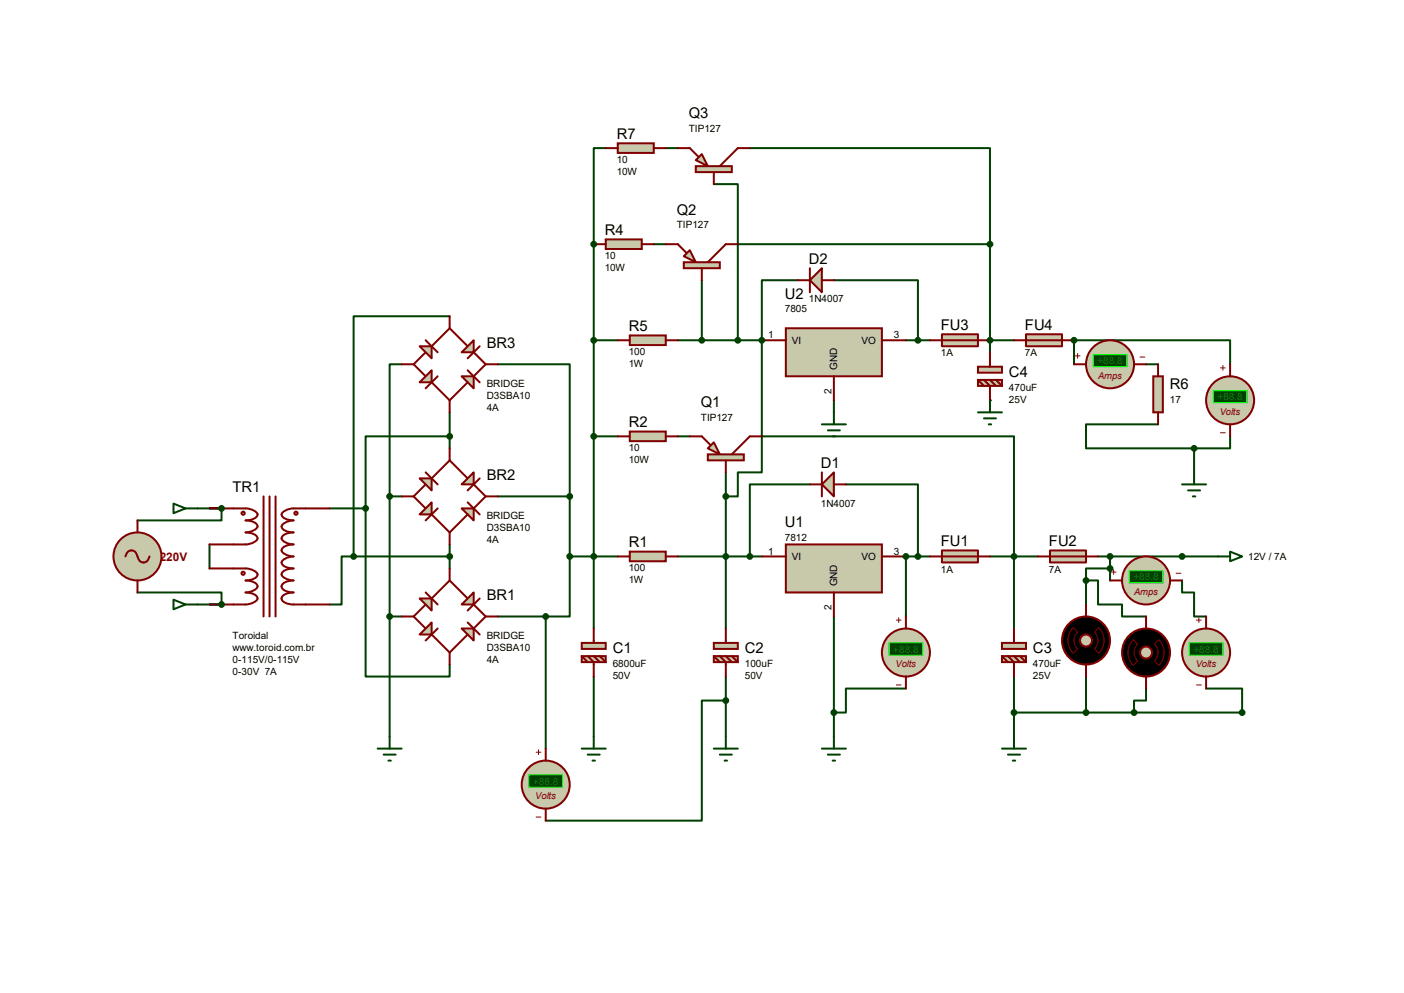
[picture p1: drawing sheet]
<svg xmlns="http://www.w3.org/2000/svg" width="297mm" height="210mm" viewBox="0 0 297 210" stroke-linecap="round" stroke-linejoin="round" font-family="sans-serif">
<g fill="none" stroke="#004000" stroke-width=".42">
<path d="M85 77h-2.6v28M95.1 66.9h-20.3v50.8M105.3 77h15.2v28M95.1 92.3h-17.8v15.2M95.1 87.2v7.6M143.4 92.3h2.5M161.2 92.3h53.3v40.6M41.8 107.5h5.1M44.3 115.1v5.1M69.7 107.5h7.6M74.8 117.7h-2.5v10.1h-2.6M74.8 117.7h20.3"/>
<path d="M77.3 107.5v35.6h17.8v-2.6M82.4 105v50.8M82.4 105h2.6M95.1 115.1v5.1M105.3 105h15.2M120.5 117.7v12.7h-5.1M120.5 117.7h10.2M120.5 105v12.7M125.6 117.7v15.2M143.4 117.7h17.8M153.5 117.7v15.2M171.3 102.4h-12.7v15.3"/>
<path d="M178.9 102.4h15.3v15.3M191.6 117.7h5.1M209.4 117.7h10.2M232.3 117.7h2.5M41.8 127.8h5.1M82.4 130.4h2.6M105.3 130.4h10.1M115.4 130.4v27.9M250.1 122.8v2.5h2.5v5.1h2.5M125.6 143.1v12.7M153.5 148.2h-5v25.4h-33.1M153.5 143.1v12.7"/>
<path d="M214.5 143.1v12.7"/>
</g>
<circle cx="191.6" cy="117.7" r=".21" fill="#004000"/>
<path d="M161.2 72v27.9h-5.1v5.1h-2.6M153.5 99.9v17.8M191.6 117.7v12.7M176.4 130.4v25.4M191.6 145.6h-12.7v5.1h-2.5" fill="none" stroke="#004000" stroke-width=".42"/>
<circle cx="161.2" cy="72" r=".21" fill="#004000"/>
<path d="M138.3 51.6h2.5M168.8 59.3h-7.6v12.7M176.4 59.3h17.8v12.7M130.7 72h-5.1v45.7M191.6 72h5.1M125.6 92.3h5.1M176.4 84.7v2.5" fill="none" stroke="#004000" stroke-width=".42"/>
<circle cx="209.4" cy="84.7" r=".21" fill="#004000"/>
<path d="M140.8 31.3h2.6M151 38.9h5.1v33.1h5.1M125.6 51.6v20.4" fill="none" stroke="#004000" stroke-width=".42"/>
<circle cx="125.6" cy="51.6" r=".21" fill="#004000"/>
<path d="M128.1 31.3h-2.5v20.3M227.2 72h33v5M242.4 77h2.6M257.7 117.7h-22.9v5.1M229.7 143.1v7.6h-15.2M255.1 145.6h7.7v5.1" fill="none" stroke="#004000" stroke-width=".42"/>
<circle cx="227.2" cy="72" r=".21" fill="#004000"/>
<path d="M148.5 59.3v12.7M143.4 72h12.7M209.4 72h5.1M227.2 72v5M245 89.7h-15.3v5.1h22.9M252.6 94.8v5.1M260.2 92.3v2.5h-7.6M229.7 122.8h2.6v5h5.1v2.6h5M229.7 122.8v5M234.8 120.2h-5.1v2.6M229.7 150.7h33.1M242.4 145.6v2.6h-2.5v2.5" fill="none" stroke="#004000" stroke-width=".42"/>
<circle cx="209.4" cy="72" r=".21" fill="#004000"/>
<path d="M158.6 31.3h50.8v20.3M156.1 51.6h53.3M209.4 51.6v22.9M46.9 107.5v2.6h-17.8M29.1 125.3h17.8v2.5" fill="none" stroke="#004000" stroke-width=".42"/>
<path d="M97.7 132.9h2.5v2.6z" fill="#c8c8aa" stroke="#800000" stroke-width=".42"/>
<path d="M90 125.3l2.6 2.5M90 127.8l-2.5 2.6 2.5 2.5M91.3 126.6l3.8-3.8 3.8 3.8M91.3 134.2l3.8 3.8 3.8-3.8M92.6 132.9l-2.6 2.6M98.9 131.7l2.6 2.5M100.2 127.8l2.5 2.6-2.5 2.5M101.5 126.6l-2.6 2.5" fill="none" stroke="#800000" stroke-width=".42"/>
<g fill="#c8c8aa" stroke="#800000" stroke-width=".42">
<path d="M97.7 127.8l2.5-2.5v2.5z"/>
<path d="M88.8 126.6h2.5v2.5z"/>
<path d="M91.3 131.7v2.5h-2.5z"/>
</g>
<path d="M85 130.4h2.5M95.1 120.2v2.6M95.1 138v2.5M102.7 130.4h2.6" fill="none" stroke="#800000" stroke-width=".42"/>
<path d="M97.7 107.5h2.5v2.6z" fill="#c8c8aa" stroke="#800000" stroke-width=".42"/>
<path d="M90 99.9l2.6 2.5M90 102.4l-2.5 2.6 2.5 2.5M91.3 101.2l3.8-3.8 3.8 3.8M91.3 108.8l3.8 3.8 3.8-3.8M92.6 107.5l-2.6 2.6M98.9 106.3l2.6 2.5M100.2 102.4l2.5 2.6-2.5 2.5M101.5 101.2l-2.6 2.5" fill="none" stroke="#800000" stroke-width=".42"/>
<g fill="#c8c8aa" stroke="#800000" stroke-width=".42">
<path d="M97.7 102.4l2.5-2.5v2.5z"/>
<path d="M88.8 101.2h2.5v2.5z"/>
<path d="M91.3 106.3v2.5h-2.5z"/>
</g>
<g fill="none" stroke="#800000" stroke-width=".42">
<path d="M95.1 94.8v2.6M44.3 107.5h7.6a2.69 2.69 0 0 1 2.6 1.3 2.31 2.31 0 0 1-2.6 1.3 2.31 2.31 0 0 1 2.6 1.2 2.69 2.69 0 0 1-2.6 1.3 2.31 2.31 0 0 1 2.6 1.3 2.69 2.69 0 0 1-2.6 1.2h-7.6M55.8 105v25.4M57 105v25.4M58.3 105v25.4M69.7 107.5h-7.6a2.69 2.69 0 0 0-2.5 1.3 2.31 2.31 0 0 0 2.5 1.3 2.69 2.69 0 0 0-2.5 1.2 2.31 2.31 0 0 0 2.5 1.3 2.31 2.31 0 0 0-2.5 1.3 2.69 2.69 0 0 0 2.5 1.2 2.31 2.31 0 0 0-2.5 1.3 2.69 2.69 0 0 0 2.5 1.3 2.69 2.69 0 0 0-2.5 1.3 2.31 2.31 0 0 0 2.5 1.2 2.31 2.31 0 0 0-2.5 1.3 2.69 2.69 0 0 0 2.5 1.3 2.31 2.31 0 0 0-2.5 1.2 2.31 2.31 0 0 0 2.5 1.3 2.31 2.31 0 0 0-2.5 1.3 2.31 2.31 0 0 0 2.5 1.2h7.6M85 105h2.5M95.1 112.6v2.5M102.7 105h2.6M44.3 120.2h7.6a2.69 2.69 0 0 1 2.6 1.3 2.31 2.31 0 0 1-2.6 1.3 2.31 2.31 0 0 1 2.6 1.2 2.69 2.69 0 0 1-2.6 1.3 2.31 2.31 0 0 1 2.6 1.3 2.69 2.69 0 0 1-2.6 1.2h-7.6"/>
<circle cx="51.4" cy="108.5" r=".34"/>
<circle cx="62.6" cy="108.5" r=".34"/>
<circle cx="51.4" cy="121.2" r=".34"/>
</g>
<path d="M36.7 106.5l2.5 1-2.5 1zM39.2 107.5h2.6M36.7 126.8l2.5 1-2.5 1.1zM39.2 127.8h2.6M79.9 158.3h5.1M81.2 159.6h2.5M82.4 155.8v2.5M82.2 160.9h.5" fill="none" stroke="#004000" stroke-width=".42"/>
<g fill="#004000" stroke="#004000" stroke-width=".42">
<circle cx="82.4" cy="130.4" r=".51"/>
<circle cx="95.1" cy="117.7" r=".51"/>
<circle cx="77.3" cy="107.5" r=".51"/>
</g>
<g fill="#c8c8aa" stroke="#800000" stroke-width=".42">
<path d="M123.1 136h5v1.2h-5z"/>
<path d="M123.1 138.8h5v1.2h-5z"/>
</g>
<path d="M123.1 138.8l1.2 1.2M124.3 138.8l1.3 1.2v3.1M125.6 132.9v3.1M125.6 138.8l1.3 1.2M126.9 138.8l1.2 1.2" fill="none" stroke="#800000" stroke-width=".42"/>
<circle cx="120.5" cy="117.7" r=".51" fill="#004000" stroke="#004000" stroke-width=".42"/>
<path d="M123.1 158.3h5M124.3 159.6h2.6M125.6 155.8v2.5M125.3 160.9h.6" fill="none" stroke="#004000" stroke-width=".42"/>
<path d="M133.2 116.7h7.6v2h-7.6z" fill="#c8c8aa" stroke="#800000" stroke-width=".42"/>
<path d="M130.7 117.7h2.5M140.8 117.7h2.6" fill="none" stroke="#800000" stroke-width=".42"/>
<g fill="#c8c8aa" stroke="#800000" stroke-width=".42">
<path d="M151 136h5.1v1.2h-5.1z"/>
<path d="M151 138.8h5.1v1.2h-5.1z"/>
</g>
<path d="M151 138.8l1.3 1.2M152.3 138.8l1.2 1.2v3.1M153.5 132.9v3.1M153.5 138.8l1.3 1.2M154.8 138.8l1.3 1.2" fill="none" stroke="#800000" stroke-width=".42"/>
<circle cx="125.6" cy="117.7" r=".51" fill="#004000" stroke="#004000" stroke-width=".42"/>
<path d="M166.2 115.1h20.4v10.2h-20.4z" fill="#c8c8aa" stroke="#800000" stroke-width=".42"/>
<path d="M161.2 117.7h5M186.6 117.7h5M176.4 125.3v5.1" fill="none" stroke="#800000" stroke-width=".42"/>
<circle cx="153.5" cy="117.7" r=".51" fill="#004000" stroke="#004000" stroke-width=".42"/>
<path d="M151 158.3h5.1M152.3 159.6h2.5M153.5 155.8v2.5M173.9 158.3h5M175.1 159.6h2.6M176.4 155.8v2.5M153.3 160.9h.5M176.1 160.9h.6" fill="none" stroke="#004000" stroke-width=".42"/>
<path d="M176.4 99.9v5.1l-2.5-2.6z" fill="#c8c8aa" stroke="#800000" stroke-width=".42"/>
<path d="M173.9 99.9v5.1M171.3 102.4h2.6M176.4 102.4h2.5" fill="none" stroke="#800000" stroke-width=".42"/>
<g fill="#c8c8aa" stroke="#800000" stroke-width=".42">
<path d="M212 136h5v1.2h-5z"/>
<path d="M212 138.8h5v1.2h-5z"/>
</g>
<path d="M212 138.8l1.2 1.2M213.2 138.8l1.3 1.2v3.1M214.5 132.9v3.1M214.5 138.8l1.3 1.2M215.8 138.8l1.2 1.2" fill="none" stroke="#800000" stroke-width=".42"/>
<path d="M212 158.3h5M213.2 159.6h2.6M214.5 155.8v2.5M214.2 160.9h.6" fill="none" stroke="#004000" stroke-width=".42"/>
<path d="M199.3 116.4h7.6v2.6h-7.6z" fill="#c8c8aa" stroke="#800000" stroke-width=".42"/>
<path d="M196.7 117.7h12.7" fill="none" stroke="#800000" stroke-width=".42"/>
<g fill="#004000" stroke="#004000" stroke-width=".42">
<circle cx="194.2" cy="117.7" r=".51"/>
<circle cx="158.6" cy="117.7" r=".51"/>
<circle cx="214.5" cy="117.7" r=".51"/>
</g>
<path d="M133.2 91.3h7.6v2h-7.6z" fill="#c8c8aa" stroke="#800000" stroke-width=".42"/>
<path d="M130.7 92.3h2.5M140.8 92.3h2.6" fill="none" stroke="#800000" stroke-width=".42"/>
<path d="M222.1 116.4h7.6v2.6h-7.6z" fill="#c8c8aa" stroke="#800000" stroke-width=".42"/>
<path d="M219.6 117.7h12.7" fill="none" stroke="#800000" stroke-width=".42"/>
<path d="M257.7 117.7h2.5M260.2 116.7l2.6 1-2.6 1z" fill="none" stroke="#004000" stroke-width=".42"/>
<circle cx="29.1" cy="117.7" r="5.1" fill="#c8c8aa" stroke="#800000" stroke-width=".42"/>
<path d="M26.5 117.7a1.27 1.27 0 0 1 1.3-1.3 1.27 1.27 0 0 1 1.3 1.3 1.27 1.27 0 0 0 1.3 1.3 1.27 1.27 0 0 0 1.2-1.3M29.1 110.1v2.5M29.1 122.8v2.5" fill="none" stroke="#800000" stroke-width=".42"/>
<g fill="#004000" stroke="#004000" stroke-width=".42">
<circle cx="46.9" cy="107.5" r=".51"/>
<circle cx="46.9" cy="127.8" r=".51"/>
<circle cx="234.8" cy="117.7" r=".51"/>
<circle cx="214.5" cy="150.7" r=".51"/>
</g>
<circle cx="255.1" cy="138" r="5.1" fill="#c8c8aa" stroke="#800000" stroke-width=".42"/>
<path d="M253.1 131.1h1M253.6 130.6v1.1M253.1 144.9h1" fill="none" stroke="#800000" stroke-width=".21"/>
<path d="M251.6 136h7.1v2.5h-7.1z" fill="#004000" stroke="#0f0" stroke-width=".21"/>
<path d="M255.1 130.4v2.5M255.1 143.1v2.5" fill="none" stroke="#800000" stroke-width=".42"/>
<circle cx="242.4" cy="122.8" r="5.1" fill="#c8c8aa" stroke="#800000" stroke-width=".42"/>
<path d="M235.1 121h1M235.6 120.5v1M248.8 121.2h1" fill="none" stroke="#800000" stroke-width=".21"/>
<path d="M238.9 120.7h7.1v2.6h-7.1z" fill="#004000" stroke="#0f0" stroke-width=".21"/>
<path d="M234.8 122.8h2.6M247.5 122.8h2.6" fill="none" stroke="#800000" stroke-width=".42"/>
<circle cx="115.4" cy="165.9" r="5.1" fill="#c8c8aa" stroke="#800000" stroke-width=".42"/>
<path d="M113.4 159.1h1M113.9 158.6v1M113.4 172.8h1" fill="none" stroke="#800000" stroke-width=".21"/>
<path d="M111.9 163.9h7.1v2.6h-7.1z" fill="#004000" stroke="#0f0" stroke-width=".21"/>
<path d="M115.4 158.3v2.6M115.4 171v2.6" fill="none" stroke="#800000" stroke-width=".42"/>
<g fill="#004000" stroke="#004000" stroke-width=".42">
<circle cx="115.4" cy="130.4" r=".51"/>
<circle cx="153.5" cy="148.2" r=".51"/>
</g>
<g fill="#c8c8aa" stroke="#800000" stroke-width=".42">
<path d="M149.7 94.8l1.3-1.2 1.3 2.5z"/>
<path d="M149.7 96.1h7.7v1.3h-7.7z"/>
</g>
<path d="M145.9 92.3h2.6l1.7 1.8M153.5 97.4v2.5M161.2 92.3h-2.6l-3.8 3.8" fill="none" stroke="#800000" stroke-width=".42"/>
<path d="M97.7 79.6h2.5v2.5z" fill="#c8c8aa" stroke="#800000" stroke-width=".42"/>
<path d="M90 72l2.6 2.5M90 74.5l-2.5 2.5 2.5 2.6M91.3 73.2l3.8-3.8 3.8 3.8M92.6 79.6l-2.6 2.5M98.9 78.3l2.6 2.6M100.2 74.5l2.5 2.5-2.5 2.6M101.5 73.2l-2.6 2.6M91.3 80.9l3.8 3.8 3.8-3.8" fill="none" stroke="#800000" stroke-width=".42"/>
<g fill="#c8c8aa" stroke="#800000" stroke-width=".42">
<path d="M97.7 74.5l2.5-2.5v2.5z"/>
<path d="M88.8 73.2h2.5v2.6z"/>
<path d="M91.3 78.3v2.6h-2.5z"/>
</g>
<path d="M85 77h2.5M95.1 66.9v2.5M102.7 77h2.6M95.1 84.7v2.5" fill="none" stroke="#800000" stroke-width=".42"/>
<g fill="#004000" stroke="#004000" stroke-width=".42">
<circle cx="95.1" cy="92.3" r=".51"/>
<circle cx="74.8" cy="117.7" r=".51"/>
<circle cx="82.4" cy="105" r=".51"/>
<circle cx="120.5" cy="105" r=".51"/>
</g>
<circle cx="191.6" cy="138" r="5.1" fill="#c8c8aa" stroke="#800000" stroke-width=".42"/>
<path d="M189.6 131.1h1M190.1 130.6v1.1M189.6 144.9h1" fill="none" stroke="#800000" stroke-width=".21"/>
<path d="M188.1 136h7.1v2.5h-7.1z" fill="#004000" stroke="#0f0" stroke-width=".21"/>
<path d="M191.6 130.4v2.5M191.6 143.1v2.5" fill="none" stroke="#800000" stroke-width=".42"/>
<g fill="#004000" stroke="#004000" stroke-width=".42">
<circle cx="191.6" cy="117.7" r=".51"/>
<circle cx="176.4" cy="150.7" r=".51"/>
</g>
<path d="M166.2 69.4h20.4v10.2h-20.4z" fill="#c8c8aa" stroke="#800000" stroke-width=".42"/>
<path d="M161.2 72h5M176.4 79.6v5.1M186.6 72h5" fill="none" stroke="#800000" stroke-width=".42"/>
<circle cx="153.5" cy="105" r=".51" fill="#004000" stroke="#004000" stroke-width=".42"/>
<path d="M173.9 56.7v5.1l-2.6-2.5z" fill="#c8c8aa" stroke="#800000" stroke-width=".42"/>
<path d="M168.8 59.3h2.5M171.3 56.7v5.1M173.9 59.3h2.5" fill="none" stroke="#800000" stroke-width=".42"/>
<circle cx="161.2" cy="72" r=".51" fill="#004000" stroke="#004000" stroke-width=".42"/>
<path d="M199.3 70.7h7.6v2.5h-7.6z" fill="#c8c8aa" stroke="#800000" stroke-width=".42"/>
<path d="M196.7 72h12.7" fill="none" stroke="#800000" stroke-width=".42"/>
<circle cx="194.2" cy="72" r=".51" fill="#004000" stroke="#004000" stroke-width=".42"/>
<path d="M128.1 50.6h7.7v2.1h-7.7z" fill="#c8c8aa" stroke="#800000" stroke-width=".42"/>
<path d="M125.6 51.6h2.5M135.8 51.6h2.5" fill="none" stroke="#800000" stroke-width=".42"/>
<g fill="#c8c8aa" stroke="#800000" stroke-width=".42">
<path d="M144.7 54.2l1.2-1.3 1.3 2.6z"/>
<path d="M144.7 55.5h7.6v1.2h-7.6z"/>
</g>
<path d="M140.8 51.6h2.6l1.8 1.8M148.5 56.7v2.6M156.1 51.6h-2.6l-3.8 3.9" fill="none" stroke="#800000" stroke-width=".42"/>
<circle cx="125.6" cy="92.3" r=".51" fill="#004000" stroke="#004000" stroke-width=".42"/>
<path d="M133.2 71h7.6v2h-7.6z" fill="#c8c8aa" stroke="#800000" stroke-width=".42"/>
<path d="M130.7 72h2.5M140.8 72h2.6" fill="none" stroke="#800000" stroke-width=".42"/>
<circle cx="125.6" cy="72" r=".51" fill="#004000" stroke="#004000" stroke-width=".42"/>
<path d="M173.9 89.7h5M175.1 91h2.6M176.1 92.3h.6M176.4 87.2v2.5" fill="none" stroke="#004000" stroke-width=".42"/>
<path d="M217 70.7h7.7v2.5h-7.7z" fill="#c8c8aa" stroke="#800000" stroke-width=".42"/>
<path d="M214.5 72h12.7" fill="none" stroke="#800000" stroke-width=".42"/>
<path d="M244 79.6h2v7.6h-2z" fill="#c8c8aa" stroke="#800000" stroke-width=".42"/>
<path d="M245 77v2.6M245 87.2v2.5" fill="none" stroke="#800000" stroke-width=".42"/>
<g fill="#c8c8aa" stroke="#800000" stroke-width=".42">
<path d="M206.9 77.6h5.1v1.2h-5.1z"/>
<path d="M206.9 80.3h5.1v1.3h-5.1z"/>
</g>
<path d="M209.4 74.5v3.1M206.9 80.3l1.3 1.3M208.2 80.3l1.2 1.3v3.1M209.4 80.3l1.3 1.3M210.7 80.3l1.3 1.3" fill="none" stroke="#800000" stroke-width=".42"/>
<path d="M206.9 87.2h5.1M208.2 88.5h2.5M209.2 89.7h.5M209.4 84.7v2.5" fill="none" stroke="#004000" stroke-width=".42"/>
<circle cx="260.2" cy="84.7" r="5.1" fill="#c8c8aa" stroke="#800000" stroke-width=".42"/>
<path d="M258.2 77.8h1M258.7 77.3v1M258.2 91.5h1" fill="none" stroke="#800000" stroke-width=".21"/>
<path d="M256.7 82.6h7.1v2.6h-7.1z" fill="#004000" stroke="#0f0" stroke-width=".21"/>
<path d="M260.2 77v2.6M260.2 89.7v2.6" fill="none" stroke="#800000" stroke-width=".42"/>
<g fill="#c8c8aa" stroke="#800000" stroke-width=".42">
<path d="M148.5 32.6l1.2 2.5-2.5-1.2z"/>
<path d="M147.2 35.1h7.6v1.3h-7.6z"/>
</g>
<path d="M143.4 31.3h2.5l1.8 1.8M151 36.4v2.5M158.6 31.3h-2.5l-3.8 3.8" fill="none" stroke="#800000" stroke-width=".42"/>
<circle cx="156.1" cy="72" r=".51" fill="#004000" stroke="#004000" stroke-width=".42"/>
<path d="M130.7 30.3h7.6v2h-7.6z" fill="#c8c8aa" stroke="#800000" stroke-width=".42"/>
<path d="M128.1 31.3h2.6M138.3 31.3h2.5" fill="none" stroke="#800000" stroke-width=".42"/>
<circle cx="125.6" cy="51.6" r=".51" fill="#004000" stroke="#004000" stroke-width=".42"/>
<circle cx="229.7" cy="135.5" r="5.1" fill="#000" stroke="#800000" stroke-width=".42"/>
<path d="M227 132.8l1 .9a2.46 2.46 0 0 0 0 3.5l-1 1a3.9 3.9 0 0 1 0-5.4zM232.5 132.8a3.9 3.9 0 0 1 0 5.4l-1-1a2.46 2.46 0 0 0 0-3.5z" fill="none" stroke="#800000" stroke-width=".21"/>
<circle cx="229.7" cy="135.5" r="1.27" fill="#c8c8aa" stroke="#800000" stroke-width=".42"/>
<path d="M229.7 127.8v2.6M229.7 140.5v2.6" fill="none" stroke="#800000" stroke-width=".42"/>
<g fill="#004000" stroke="#004000" stroke-width=".42">
<circle cx="234.8" cy="120.2" r=".51"/>
<circle cx="229.7" cy="150.7" r=".51"/>
<circle cx="250.1" cy="117.7" r=".51"/>
<circle cx="262.8" cy="150.7" r=".51"/>
</g>
<circle cx="234.8" cy="77" r="5.1" fill="#c8c8aa" stroke="#800000" stroke-width=".42"/>
<path d="M227.5 75.3h1M228 74.8v1M241.2 75.5h1" fill="none" stroke="#800000" stroke-width=".21"/>
<path d="M231.3 75h7.1v2.6h-7.1z" fill="#004000" stroke="#0f0" stroke-width=".21"/>
<path d="M227.2 77h2.5M239.9 77h2.5" fill="none" stroke="#800000" stroke-width=".42"/>
<circle cx="227.2" cy="72" r=".51" fill="#004000" stroke="#004000" stroke-width=".42"/>
<circle cx="242.4" cy="138" r="5.1" fill="#000" stroke="#800000" stroke-width=".42"/>
<path d="M239.7 135.3l1 .9a2.46 2.46 0 0 0 0 3.6l-1 .9a3.9 3.9 0 0 1 0-5.4zM245.2 135.3a3.9 3.9 0 0 1 0 5.4l-1-.9a2.46 2.46 0 0 0 0-3.6z" fill="none" stroke="#800000" stroke-width=".21"/>
<circle cx="242.4" cy="138" r="1.27" fill="#c8c8aa" stroke="#800000" stroke-width=".42"/>
<path d="M242.4 130.4v2.5M242.4 143.1v2.5" fill="none" stroke="#800000" stroke-width=".42"/>
<g fill="#004000" stroke="#004000" stroke-width=".42">
<circle cx="239.9" cy="150.7" r=".51"/>
<circle cx="229.7" cy="122.8" r=".51"/>
<circle cx="252.6" cy="94.8" r=".51"/>
<circle cx="148.5" cy="72" r=".51"/>
<circle cx="209.4" cy="72" r=".51"/>
<circle cx="209.4" cy="51.6" r=".51"/>
</g>
<path d="M252.6 99.9v2.5M250.1 102.4h5M251.3 103.7h2.6M252.3 105h.6" fill="none" stroke="#004000" stroke-width=".42"/>
<g font-size="3.1">
<text x="130.5" y="29.4">R7</text>
<text x="145.7" y="25.1">Q3</text>
<text x="143.2" y="45.4">Q2</text>
<text x="127.9" y="49.7">R4</text>
<text x="171.1" y="55.8">D2</text>
<text x="166" y="63.2">U2</text>
<text x="133" y="70.1">R5</text>
<text x="199.1" y="69.8">FU3</text>
<text x="216.8" y="69.8">FU4</text>
<text x="103" y="73.6">BR3</text>
<text x="213.4" y="79.7">C4</text>
<text x="247.5" y="82.2">R6</text>
<text x="148.3" y="86">Q1</text>
<text x="133" y="90.4">R2</text>
<text x="103" y="101.6">BR2</text>
<text x="173.7" y="99">D1</text>
<text x="49.2" y="104.1">TR1</text>
<text x="166" y="111.4">U1</text>
<text x="133" y="115.8">R1</text>
<text x="199.1" y="115.5">FU1</text>
<text x="221.9" y="115.5">FU2</text>
<text x="103" y="127">BR1</text>
<text x="129.6" y="138.1">C1</text>
<text x="157.6" y="138.1">C2</text>
<text x="218.5" y="138.1">C3</text>
</g>
<text font-size="2.5" fill="#800000" x="33.8" y="118.6">220V</text>
<g font-size="2.1">
<text x="145.7" y="28">TIP127</text>
<text x="130.5" y="34.5">10</text>
<text x="130.5" y="37">10W</text>
<text x="143.2" y="48.3">TIP127</text>
<text x="127.9" y="54.8">10</text>
<text x="127.9" y="57.4">10W</text>
<text x="171.1" y="64">1N4007</text>
<text x="162.5" y="71.6">1</text>
<text x="166" y="66.1">7805</text>
<text x="189.1" y="71.6">3</text>
<text x="133" y="75.1">100</text>
<text x="133" y="77.7">1W</text>
<text x="167.5" y="72.7">VI</text>
<text x="182.2" y="72.7">VO</text>
<text x="199.1" y="75.4">1A</text>
<text x="216.8" y="75.4">7A</text>
<text x="103" y="81.7">BRIDGE</text>
<text x="175.9" y="83.3" transform="rotate(-90 175.9 83.3)">2</text>
<text x="177.1" y="78.3" transform="rotate(-90 177.1 78.3)">GND</text>
<text x="213.4" y="82.6">470uF</text>
<text x="103" y="84.3">D3SBA10</text>
<text x="103" y="86.8">4A</text>
<text x="148.3" y="88.9">TIP127</text>
<text x="213.4" y="85.1">25V</text>
<text x="247.5" y="85.1">17</text>
<text x="133" y="95.5">10</text>
<text x="133" y="98">10W</text>
<text x="173.7" y="107.1">1N4007</text>
<text x="103" y="109.7">BRIDGE</text>
<text x="103" y="112.2">D3SBA10</text>
<text x="103" y="114.8">4A</text>
<text x="162.5" y="117.3">1</text>
<text x="166" y="114.3">7812</text>
<text x="167.5" y="118.4">VI</text>
<text x="182.2" y="118.4">VO</text>
<text x="189.1" y="117.3">3</text>
<text x="264" y="118.4">12V / 7A</text>
<text x="133" y="120.9">100</text>
<text x="133" y="123.4">1W</text>
<text x="177.1" y="124" transform="rotate(-90 177.1 124)">GND</text>
<text x="199.1" y="121.1">1A</text>
<text x="221.9" y="121.1">7A</text>
<text x="175.9" y="129" transform="rotate(-90 175.9 129)">2</text>
<text x="49.2" y="135.1">Toroidal</text>
<text x="49.2" y="137.6">www.toroid.com.br</text>
<text x="103" y="135.1">BRIDGE</text>
<text x="103" y="137.6">D3SBA10</text>
<text x="49.2" y="140.2">0-115V/0-115V</text>
<text x="49.2" y="142.7">0-30V 7A</text>
<text x="103" y="140.2">4A</text>
<text x="129.6" y="141">6800uF</text>
<text x="129.6" y="143.6">50V</text>
<text x="157.6" y="141">100uF</text>
<text x="157.6" y="143.6">50V</text>
<text x="218.5" y="141">470uF</text>
<text x="218.5" y="143.6">25V</text>
</g>
<g font-size="2.1" fill="#008000">
<text x="232.2" y="77">+88.8</text>
<text x="257.6" y="84.7">+88.8</text>
<text x="239.8" y="122.8">+88.8</text>
<text x="189" y="138">+88.8</text>
<text x="252.5" y="138">+88.8</text>
<text x="112.8" y="165.9">+88.8</text>
</g>
<g font-size="2" fill="#800000">
<text x="232.3" y="80.1">Amps</text>
<text x="258" y="87.7">Volts</text>
<text x="239.9" y="125.8">Amps</text>
<text x="189.4" y="141">Volts</text>
<text x="252.9" y="141">Volts</text>
<text x="113.2" y="169">Volts</text>
</g>
</svg>
